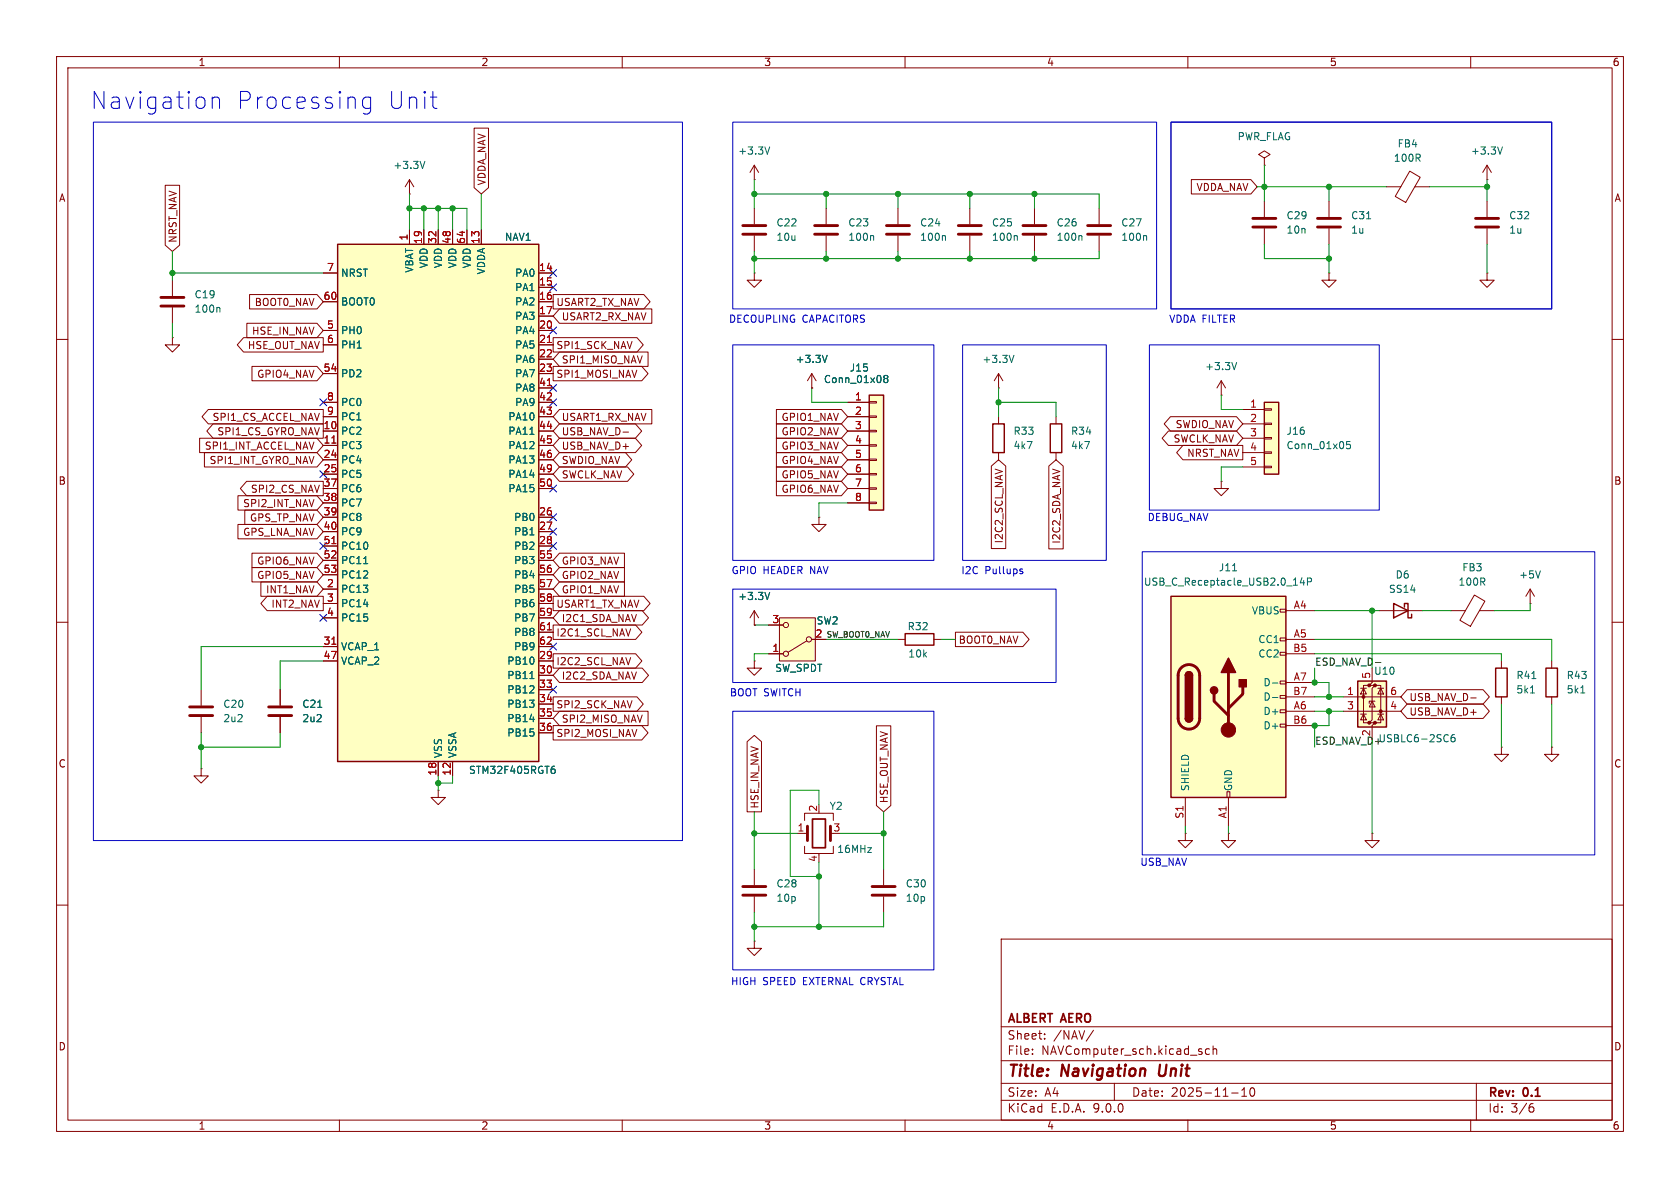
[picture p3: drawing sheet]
<svg xmlns="http://www.w3.org/2000/svg" width="297mm" height="210mm" viewBox="0 0 297 210" stroke-linecap="round" stroke-linejoin="round" font-family="sans-serif">
<g fill="none" stroke="#840000" stroke-width=".18">
<path d="M10 10h277v190h-277zM12 12h273v186h-273zM60 10v2M110 10v2M160 10v2M210 10v2M260 10v2M10 60h2M285 60h2M10 110h2M243.8 108h7.7M285 110h2"/>
<path d="M10 160h2M177 166h108v32h-108zM285 160h2M60 198v2M110 198v2M160 198v2M177 194.5h108M177 191.5h108M177 187.5h108M177 181.5h108M182.5 186.3v.1M182.5 185.5v.1"/>
<path d="M184.7 183.6v.1M184.7 182.8v.1M193.3 182.1l-1.3 2M197 191.5v3M210 198v2M212.3 185.9l.2 .2-.2 .3M212.3 185.4l.2 .1M213.8 185.5l-.4-.1-.3 .3v.4l.1 .2h.6M214.5 185.5l.2-.1 .3 .1 .1 .9M214.5 184.9v1.5M217.7 193.2h1.2M219.5 193.8h.9"/>
<path d="M219.5 192.7l.5-.4v1.5M221.1 192.4l.2-.1a.81 .81 0 0 1 .6 .6 .81 .81 0 0 1-.3 .8l-.1 .1a.81 .81 0 0 1-.4-1.4zM260 198v2M261 191.5v6.5M270.6 195.7h.4l.2 .3-.1 .5-.5 .1M271 195.1l-.4 .1"/>
</g>
<path d="M205.1 188.2l-.2 1.6 .3 .4" fill="none" stroke="#840000" stroke-width=".4"/>
<path d="M246.4 106.7l2.5 1.3-2.5 1.2zM248.3 107.3v-.6h.6v2.5h.7v-.6" fill="none" stroke="#840000" stroke-width=".25"/>
<path d="M137.8 109.2h6.3v7.6h-6.3z" fill="#ffffc2"/>
<g fill="none" stroke="#840000" stroke-width=".18">
<path d="M143.5 68.6h.1M143.5 66l-.8 1.3M143.5 66l.8 1.3M143.5 66v2.6M144.8 91.4v1.3h1.2l-1.2 1.3-1.3-1.3h1.3M144.8 91.4h.1M133.3 110.5h.1M133.3 108l-.7 1.2M133.3 108l.8 1.2M133.3 108v2.5M135.9 115.6h2.5M135.9 110.5h2.5"/>
<path d="M137.8 109.2h6.3v7.6h-6.3zM142.6 113.3l-3.3 2M143.5 113h2.5"/>
<circle cx="138.9" cy="115.6" r=".46"/>
<circle cx="138.9" cy="110.5" r=".46"/>
<circle cx="143" cy="113" r=".46"/>
</g>
<path d="M146.2 62.8l-.4 1.3M136.1 104.7l-.5 1.3" fill="none" stroke="#006464" stroke-width=".18"/>
<path d="M153.7 69.9h2.5v20.3h-2.5z" fill="#ffffc2"/>
<path d="M153.7 69.9h2.5v20.3h-2.5z" fill="none" stroke="#840000" stroke-width=".25"/>
<g fill="none" stroke="#840000" stroke-width=".18">
<path d="M149.9 71.1h3.8M149.9 73.7h3.8M149.9 76.2h3.8M149.9 78.7h3.8M153.7 71h1.2v.2h-1.2zM153.7 73.5h1.2v.3h-1.2zM153.7 76.1h1.2v.2h-1.2zM153.7 78.6h1.2v.3h-1.2zM149.9 81.3h3.8M149.9 83.8h3.8M149.9 86.4h3.8M149.9 88.9h3.8"/>
<path d="M153.7 81.2h1.2v.2h-1.2zM153.7 83.7h1.2v.2h-1.2zM153.7 86.2h1.2v.3h-1.2zM153.7 88.8h1.2v.2h-1.2zM35.6 135.9v1.3h1.2l-1.2 1.2-1.3-1.2h1.3M35.6 135.9h.1"/>
</g>
<path d="M156.5 66.9l-.3-.2 .3-.3h.2l.3 .2-.3 .3M156.5 66.9l-.3 .3 .1 .3 .2 .1h.3l.2-.2v-.2l-.3-.3M156.5 66.9h.2" fill="none" stroke="#006464" stroke-width=".18"/>
<path d="M59.7 43.2h35.5v91.4h-35.5z" fill="#ffffc2"/>
<path d="M59.7 43.2h35.5v91.4h-35.5z" fill="none" stroke="#840000" stroke-width=".25"/>
<g fill="none" stroke="#840000" stroke-width=".18">
<path d="M72.4 34.3h.1M72.4 31.8v2.5M72.4 31.8l-.8 1.2M72.4 31.8l.8 1.2M223.5 35.6v2.8M234.9 35.6v2.8M30.5 59.7v1.3h1.2l-1.2 1.2-1.3-1.2h1.3M30.5 59.7h.1M30.5 49.5v2.8M30.5 54.4v2.8M57.1 48.3h2.6M57.1 53.3h2.6"/>
<path d="M57.1 58.4h2.6M72.4 40.6v2.6M74.9 40.6v2.6M77.5 40.6v2.6M80 40.6v2.6M82.5 40.6v2.6M85.1 40.6v2.6M95.2 48.3h2.6M95.2 53.3h2.6M95.2 58.4h2.6M95.2 50.8h2.6M95.2 55.9h2.6"/>
<path d="M223.5 40.4v2.8M234.9 48.3v1.2h1.3l-1.3 1.3-1.2-1.3h1.2M234.9 48.3h.1M234.9 40.4v2.8M57.1 61h2.6M57.1 66h2.6M57.1 71.1h2.6M57.1 73.7h2.6M57.1 76.2h2.6M57.1 78.7h2.6M95.2 61h2.6M95.2 66h2.6"/>
<path d="M95.2 71.1h2.6M95.2 73.7h2.6M95.2 76.2h2.6M95.2 78.7h2.6M95.2 63.5h2.6M95.2 68.6h2.6M57.1 81.3h2.6M57.1 83.8h2.6M57.1 86.4h2.6M57.1 88.9h2.6M57.1 91.4h2.6M57.1 94h2.6"/>
<path d="M57.1 96.5h2.6M57.1 99.1h2.6M95.2 81.3h2.6M95.2 83.8h2.6M95.2 86.4h2.6M95.2 91.4h2.6M95.2 94h2.6M95.2 96.5h2.6M95.2 99.1h2.6M57.1 101.6h2.6M57.1 104.1h2.6M57.1 106.7h2.6"/>
<path d="M57.1 109.2h2.6M57.1 114.3h2.6M57.1 116.8h2.6M95.2 101.6h2.6M95.2 104.1h2.6M95.2 106.7h2.6M95.2 109.2h2.6M95.2 114.3h2.6M95.2 116.8h2.6M95.2 111.8h2.6M95.2 119.4h2.6M35.6 121.9v2.8"/>
<path d="M35.6 126.7v2.8M49.5 121.9v2.8M49.5 126.7v2.8M77.5 139.7v1.3h1.2l-1.2 1.2-1.3-1.2h1.3M77.5 139.7h.1M77.5 134.6v2.6M80 134.6v2.6M95.2 121.9h2.6M95.2 124.5h2.6M95.2 127h2.6M95.2 129.5h2.6"/>
</g>
<path d="M58.7 78.3h.7M96.8 60.5h.7M96.8 68.2h.7M58.7 96.1h.7M58.7 113.9h.7M96.8 111.3h.7" fill="none" stroke="#a90000" stroke-width=".18"/>
<path d="M75.1 28.5l-.4 1.3M241.6 38.7h.7M38.7 54.3l.2 .2v.7M93.7 76.8h.7M64.3 99.6h.7M93.7 120h.7M56.2 125h.7M97.7 135.9h.2l.3 .3-.1 .4-.4 .1M97.8 135.5h.2" fill="none" stroke="#006464" stroke-width=".18"/>
<path d="M221.5 38.6h4.1M232.9 38.6h4.1M28.4 52.6h4.1M28.4 54.1h4.1M221.5 40.1h4.1M232.9 40.1h4.1M33.5 125h4.1M33.5 126.5h4.1M47.5 125h4.1M47.5 126.5h4.1" fill="none" stroke="#840000" stroke-width=".51"/>
<path d="M223.5 71.1h2.6v12.7h-2.6z" fill="#ffffc2"/>
<path d="M175.5 74.9h2v5.1h-2zM185.7 74.9h2v5.1h-2zM223.5 71.1h2.6v12.7h-2.6zM160 112h5.1v2h-5.1zM264.4 118.1h2v5.1h-2zM273.3 118.1h2v5.1h-2z" fill="none" stroke="#840000" stroke-width=".25"/>
<g fill="none" stroke="#840000" stroke-width=".18">
<path d="M223.5 27.9l1-.6-1-.6-1 .6 1 .6v1.3M223.5 29.2h.1M245.1 33h2.5M249.2 30.3l1.9 1-2.6 4.5-1.8-1.1zM250.1 33h2.6M262.9 31.8h.1M262.9 29.2v2.6M262.9 35.6v2.8M262.9 29.2l-.8 1.3M262.9 29.2l.8 1.3M262.9 48.3v1.2h1.3l-1.3 1.3-1.3-1.3h1.3M262.9 48.3h.1"/>
<path d="M262.9 40.4v2.8M176.5 68.6h.1M176.5 66v2.6M176.5 73.7v1.2M176.5 66l-.7 1.3M176.5 66l.8 1.3M186.7 73.7v1.2M215.9 69.9h.1M215.9 67.3l-.8 1.3M215.9 67.3l.8 1.3M215.9 67.3v2.6M219.7 72.4h3.8"/>
<path d="M219.7 74.9h3.8M219.7 77.5h3.8M223.5 72.3h1.3v.2h-1.3zM223.5 74.8h1.3v.3h-1.3zM223.5 77.3h1.3v.3h-1.3zM223.5 79.9h1.3v.2h-1.3zM176.5 80v1.3M186.7 80v1.3M215.9 85.1v1.3h1.3l-1.3 1.2-1.3-1.2h1.3M215.9 85.1h.1M219.7 80h3.8M219.7 82.6h3.8"/>
<path d="M223.5 82.4h1.3v.3h-1.3zM133.3 116.8v1.3h1.3l-1.3 1.3-1.2-1.3h1.2M133.3 116.8h.1M158.7 113h1.3M165.1 113h1.3M265.4 116.8v1.3M274.3 116.8v1.3M265.4 123.2v1.3M274.3 123.2v1.3M133.3 153.7v2.8M133.3 158.5v2.8M141 147.3h1.7"/>
<path d="M142.2 145v-1.2h5.1v1.2M142.2 149.6v1.3h5.1v-1.3M144.8 150.9v.2M156.2 153.7v2.8M156.2 158.5v2.8M133.3 166.4v1.2h1.3l-1.3 1.3-1.2-1.3h1.2M133.3 166.4h.1"/>
</g>
<path d="M265.6 26l-.4 1.2M179.3 62.8l-.5 1.3M218.6 64.1l-.4 1.2M238.7 78h-.6l-.1 .7 .2-.2 .4 .1 .1 .2v.4l-.2 .1-.5-.1M270.8 120h.7M270.6 122.5h.7M279.5 122.5h.7" fill="none" stroke="#006464" stroke-width=".18"/>
<path d="M260.9 38.6h4M260.9 40.1h4M131.3 156.7h4.1M131.3 158.2h4.1M142.7 146.1v2.5M146.8 146.1v2.5M154.2 156.7h4M154.2 158.2h4" fill="none" stroke="#840000" stroke-width=".51"/>
<path d="M143.6 144.8h2.3v5.1h-2.3z" fill="none" stroke="#840000" stroke-width=".3"/>
<path d="M240 120.4h5.1v8.1h-5.1z" fill="#ffffc2"/>
<g fill="#840000" stroke="#840000" stroke-width=".18">
<circle cx="241" cy="123.2" r=".25"/>
<circle cx="242.1" cy="121.2" r=".25"/>
<circle cx="242.1" cy="127.8" r=".25"/>
<circle cx="243.1" cy="121.2" r=".25"/>
<circle cx="243.1" cy="127.8" r=".25"/>
<circle cx="244.1" cy="125.7" r=".25"/>
</g>
<g fill="none" stroke="#840000" stroke-width=".18">
<path d="M133.3 31.8h.1M133.3 29.2l-.7 1.3M133.3 29.2l.8 1.3M133.3 29.2v2.6M133.3 36.8v2.8M146 36.8v2.8M158.7 36.8v2.8M171.4 36.8v2.8M182.9 36.8v2.8M194.3 36.8v2.8M133.3 48.3v1.2h1.3l-1.3 1.3-1.2-1.3h1.2M133.3 48.3h.1"/>
<path d="M133.3 41.7v2.8M146 41.7v2.8M158.7 41.7v2.8M171.4 41.7v2.8M182.9 41.7v2.8M194.3 41.7v2.8M242.6 118.1v2.6l-.5 .5h1l-.5 .5v5.6l-.5 .5h1l-.5 .5v2.5M256.5 108h2.6M260.7 105.2l1.8 1.1-2.6 4.4-1.8-1zM261.6 108h2.6M270.5 106.7h.1M270.5 104.1l-.8 1.3"/>
<path d="M270.5 104.1l.8 1.3M270.5 104.1v2.6M237.5 123.2h10.1M237.5 125.7h10.1M240.5 126.2h1.1M240.5 121.7h1.1M241 121.7l.6 1h-1.1zM241 126.2l.6 1.1h-1.1zM242.1 121.2h-1.1v6.6h1.1M242.6 124l.5 1h-1zM243.1 124h-1v.3M243.1 121.2h1v6.6h-1"/>
<path d="M243.6 126.2h1M243.6 121.7h1M244.1 121.7l.5 1h-1zM244.1 126.2l.5 1.1h-1zM265.4 132.1v1.3h1.3l-1.3 1.2-1.2-1.2h1.2M265.4 132.1h.1M274.3 132.1v1.3h1.3l-1.3 1.2-1.3-1.2h1.3M274.3 132.1h.1M242.6 147.3v1.3h1.2l-1.2 1.3-1.3-1.3h1.3M242.6 147.3h.1"/>
</g>
<path d="M240 120.4h5.1v8.1h-5.1z" fill="none" stroke="#840000" stroke-width=".25"/>
<path d="M136.1 26l-.5 1.2M154.3 41.6l.1 .2v.7M167 41.6l.1 .2v.7M179.7 41.6l.1 .2v.7M191.1 41.6l.2 .2v.7M202.5 41.6l.2 .2v.7M272.3 100.9l-.4 1.3M257.1 129.9h-.3a.86 .86 0 0 0 0 1.2l.4-.1v-.4l-.2-.3h-.2l-.3 .3" fill="none" stroke="#006464" stroke-width=".18"/>
<path d="M131.3 39.9h4.1M144 39.9h4.1M156.7 39.9h4.1M169.4 39.9h4.1M180.8 39.9h4.1M192.3 39.9h4M131.3 41.4h4.1M144 41.4h4.1M156.7 41.4h4.1M169.4 41.4h4.1M180.8 41.4h4.1M192.3 41.4h4" fill="none" stroke="#840000" stroke-width=".51"/>
<path d="M207 105.4h20.3v35.6h-20.3z" fill="#ffffc2"/>
<g fill="none" stroke="#840000" stroke-width=".18">
<path d="M29.2 32.8h2.6v10.5l-1.3 1.2-1.3-1.2zM83.8 22.7h2.6v10.5l-1.3 1.1-1.3-1.1zM210.6 31.7h10.5l1.1 1.3-1.1 1.3h-10.5zM43.1 59.7h14v2.5h-14l-1.2-1.2zM43.6 57.1h12.4l1.1 1.3-1.1 1.3h-12.4zM44.1 52.1h11.9l1.1 1.2-1.1 1.3h-11.9zM57.1 48.3h2.6M57.1 53.3h2.6M57.1 58.4h2.6M72.4 40.6v2.6M74.9 40.6v2.6M77.5 40.6v2.6"/>
<path d="M80 40.6v2.6M82.5 40.6v2.6M85.1 40.6v2.6M95.2 48.3h2.6M95.2 53.3h2.6M95.2 58.4h2.6M95.2 50.8h2.6M95.2 55.9h2.6M97.8 59.7h14.8l1.1 1.3-1.1 1.2h-14.8zM97.8 52.1h16l1.1 1.2-1.1 1.3h-16zM98.9 54.6h16.3v2.6h-16.3l-1.1-1.3zM35.3 77.5h20.7l1.1 1.2-1.1 1.3h-20.7z"/>
<path d="M36.8 72.4h20.3v2.5h-20.3l-1.1-1.2zM37.7 74.9h19.4v2.6h-19.4l-1.1-1.3zM44.5 64.8h11.5l1.1 1.2-1.1 1.3h-11.5zM57.1 61h2.6M57.1 66h2.6M57.1 71.1h2.6M57.1 73.7h2.6M57.1 76.2h2.6M57.1 78.7h2.6M95.2 61h2.6M95.2 66h2.6M95.2 71.1h2.6"/>
<path d="M95.2 73.7h2.6M95.2 76.2h2.6M95.2 78.7h2.6M95.2 63.5h2.6M95.2 68.6h2.6M97.8 64.8h15.7l1.1 1.2-1.1 1.3h-15.7zM98.9 62.2h15.7v2.6h-15.7l-1.1-1.3zM98.9 77.5h13.4l1.1 1.2-1.1 1.3h-13.4l-1.1-1.3zM98.9 72.4h16.3v2.5h-16.3l-1.1-1.2zM98.9 74.9h13.4l1.1 1.3-1.1 1.3h-13.4l-1.1-1.3zM110.1 76.4h1M137.3 74.9h11.4l1.2 1.3-1.2 1.3h-11.4z"/>
<path d="M137.3 72.4h11.4l1.2 1.3-1.2 1.2h-11.4zM137.3 77.5h11.4l1.2 1.2-1.2 1.3h-11.4zM143.5 68.6h.1M149.9 71.1h3.8M149.9 73.7h3.8M149.9 76.2h3.8M149.9 78.7h3.8M206.6 76.2h12l1.1 1.3-1.1 1.2h-12l-1.2-1.2zM206.9 73.7h11.7l1.1 1.2-1.1 1.3h-11.7l-1.1-1.3zM209.1 78.7h10.6v2.6h-10.6l-1.1-1.3zM36.1 80h19.9l1.1 1.3-1.1 1.3h-19.9zM42.1 92.7h13.9l1.1 1.3-1.1 1.3h-13.9z"/>
<path d="M42.1 87.6h13.9l1.1 1.3-1.1 1.3h-13.9zM43.3 90.2h12.7l1.1 1.2-1.1 1.3h-12.7zM43.6 85.1h13.5v2.5h-13.5l-1.1-1.2zM44.5 97.8h11.5l1.1 1.3-1.1 1.2h-11.5zM57.1 81.3h2.6M57.1 83.8h2.6M57.1 86.4h2.6M57.1 88.9h2.6M57.1 91.4h2.6M57.1 94h2.6M57.1 96.5h2.6M57.1 99.1h2.6"/>
<path d="M95.2 81.3h2.6M95.2 83.8h2.6M95.2 86.4h2.6M95.2 91.4h2.6M95.2 94h2.6M95.2 96.5h2.6M95.2 99.1h2.6M98.9 82.5h12l1.2 1.3-1.2 1.3h-12l-1.1-1.3zM98.9 97.8h11.5v2.5h-11.5l-1.1-1.2zM98.9 80h11.7l1.1 1.3-1.1 1.3h-11.7l-1.1-1.3zM137.3 85.1h11.4l1.2 1.3-1.2 1.2h-11.4zM137.3 82.5h11.4l1.2 1.3-1.2 1.3h-11.4z"/>
<path d="M137.3 80h11.4l1.2 1.3-1.2 1.3h-11.4zM149.9 81.3h3.8M149.9 83.8h3.8M149.9 86.4h3.8M149.9 88.9h3.8M175.3 82.4l1.2-1.1 1.3 1.1v14.6h-2.5zM185.4 82.4l1.3-1.1 1.3 1.1v14.6h-2.6zM44.5 100.3h11.5l1.1 1.3-1.1 1.3h-11.5zM46.1 102.9h9.9l1.1 1.2-1.1 1.3h-9.9zM47.2 105.4h9.9v2.6h-9.9l-1.1-1.3zM57.1 101.6h2.6M57.1 104.1h2.6"/>
<path d="M57.1 106.7h2.6M57.1 109.2h2.6M57.1 114.3h2.6M57.1 116.8h2.6M95.2 101.6h2.6M95.2 104.1h2.6M95.2 106.7h2.6M95.2 109.2h2.6M95.2 114.3h2.6M95.2 116.8h2.6M95.2 111.8h2.6M95.2 119.4h2.6"/>
<path d="M97.8 105.4h16l1.1 1.3-1.1 1.3h-16zM97.8 110.5h14.6l1.1 1.3-1.1 1.2h-14.6zM97.8 115.6h14.6l1.1 1.2-1.1 1.3h-14.6zM98.9 102.9h11.5v2.5h-11.5l-1.1-1.3zM98.9 100.3h11.5v2.6h-11.5l-1.1-1.3zM98.9 107.9h14.6l1.2 1.3-1.2 1.3h-14.6l-1.1-1.3zM98.9 118.1h14.6l1.2 1.3-1.2 1.3h-14.6l-1.1-1.3zM133.3 110.5h.1M135.9 115.6h2.5M135.9 110.5h2.5M143.5 113h2.5M168.9 111.8h11.9l1.1 1.2-1.1 1.3h-11.9z"/>
<path d="M226.3 107.7h1v.5h-1zM226.3 112.8h1v.5h-1zM226.3 115.3h1v.5h-1zM227.3 108h5.1M227.3 113h5.1M227.3 115.6h5.1M49.5 121.9v2.8M49.5 126.7v2.8M77.5 134.6v2.6M80 134.6v2.6M95.2 121.9h2.6M95.2 124.5h2.6"/>
<path d="M95.2 127h2.6M95.2 129.5h2.6M97.8 123.2h14.8l1.1 1.3-1.1 1.2h-14.8zM97.8 128.3h15.7l1.1 1.2-1.1 1.3h-15.7zM98.9 125.7h15.7v2.6h-15.7l-1.1-1.3zM132.1 131.1l1.2-1.1 1.3 1.1v12.4h-2.5zM154.9 128.3h2.6v14.1l-1.3 1.1-1.3-1.1zM216.9 140h.5v1h-.5zM226.3 120.4h1v.5h-1zM226.3 122.9h1v.5h-1zM226.3 125.5h1v.5h-1zM226.3 128h1v.5h-1z"/>
<path d="M227.3 120.7h5.1M227.3 123.2h5.1M227.3 125.7h5.1M227.3 128.3h5.1M248.8 124.5h13.4l1.1 1.2-1.1 1.3h-13.4l-1.2-1.3zM248.8 121.9h13.4l1.1 1.3-1.1 1.3h-13.4l-1.2-1.3zM260 123.4h1M209.5 147.3v1.3h1.3l-1.3 1.3-1.2-1.3h1.2M209.5 147.3h.1M209.5 141v5.1M217.2 147.3v1.3h1.2l-1.2 1.3-1.3-1.3h1.3M217.2 147.3h.1"/>
<path d="M217.2 141v5.1"/>
</g>
<path d="M207 105.4h20.3v35.6h-20.3zM209.5 119.4a.64 .64 0 0 1 .7-.7 .64 .64 0 0 1 .6 .7M209.5 127a.64 .64 0 0 0 .7 .6 .64 .64 0 0 0 .6-.6" fill="none" stroke="#840000" stroke-width=".25"/>
<path d="M208.8 118a1.9 1.9 0 0 1 2.1-.4 1.9 1.9 0 0 1 1.2 1.8v7.6a1.91 1.91 0 0 1-1.9 1.9 1.91 1.91 0 0 1-1.9-1.9v-7.8l.2-.6zM217.2 118.9v10.1M214.6 122.7v1.3l2.6 2.5M219.7 121.4v1.3l-2.5 2.5" fill="none" stroke="#840000" stroke-width=".51"/>
<g fill="#840000" stroke="#840000" stroke-width=".25">
<path d="M209.5 119.4h1.3v7.6h-1.3z"/>
<path d="M209.7 118.9a.64 .64 0 0 1 .7-.1 .64 .64 0 0 1 .4 .6h-1.3z"/>
<path d="M209.5 127h1.3a.64 .64 0 0 1-.6 .6 .64 .64 0 0 1-.7-.6z"/>
<path d="M217.2 116.3l1.2 2.6h-2.5z"/>
<path d="M219.1 120.1h1.2v1.3h-1.2z"/>
<circle cx="214.6" cy="122" r=".63"/>
</g>
<circle cx="217.2" cy="129" r="1.27" fill="#840000" stroke="#840000" stroke-width=".18"/>
<g fill="none" stroke="#006464" stroke-width=".18">
<path d="M93.7 76.8h.7M146.2 62.8l-.4 1.3M156.5 66.9l-.3-.2 .3-.3h.2l.3 .2-.3 .3M156.5 66.9l-.3 .3 .1 .3 .2 .1h.3l.2-.2v-.2l-.3-.3M156.5 66.9h.2M64.3 99.6h.7M93.7 120h.7M136.1 104.7l-.5 1.3M217.9 100.9h.7M230.2 102.1l-.3 .9h.8M230.5 102.6v.8M231.1 102.8h.6l.2-.2-.1-.3-.7-.1v1.2"/>
<path d="M56.2 125h.7M97.7 135.9h.2l.3 .3-.1 .4-.4 .1M97.8 135.5h.2M224.9 120.7h1M224.9 123.3h1"/>
</g>
<path d="M243.2 117.1h.9" fill="none" stroke="#0f0f0f" stroke-width=".18"/>
<g fill="none" stroke="#009600" stroke-width=".18">
<path d="M72.4 36.8h10.1v3.8M72.4 34.3v6.3M74.9 36.8v3.8M77.5 36.8v3.8M80 36.8v3.8M85.1 34.3v6.3M133.3 31.8v5M133.3 34.3h61v2.5M146 34.3v2.5M158.7 34.3v2.5M171.4 34.3v2.5M182.9 34.3v2.5"/>
<path d="M222.2 33h22.9M223.5 29.2v6.4M234.9 33v2.6M252.7 33h10.2M262.9 31.8v3.8M30.5 44.5v5M30.5 57.2v2.5M30.5 48.3h26.6M133.3 44.5v3.8M146 44.5v1.2M158.7 44.5v1.2M171.4 44.5v1.2"/>
<path d="M182.9 44.5v1.2M194.3 44.5v1.2h-61M223.5 43.2v2.5h11.4M234.9 43.2v5.1M262.9 43.2v5.1M143.5 68.6v2.5h6.4M176.5 71.1h10.2v2.6M176.5 68.6v5.1M215.9 69.9v2.5h3.8M149.9 88.9h-5.1v2.5M219.7 82.6h-3.8v2.5M57.1 116.8h-7.6v5.1"/>
<path d="M57.1 114.3h-21.5v7.6M133.3 110.5h2.6M135.9 115.6h-2.6v1.2M146 113h12.7M166.4 113h2.5M232.4 115.6h33v1.2M232.4 113h41.9v3.8M232.4 108h11.4M232.4 118.1v2.6h2.5v2.5M242.6 108v10.1M251.5 108h5M270.5 106.7v1.3h-6.3"/>
<path d="M35.6 129.5v6.4M49.5 129.5v2.6h-13.9M77.5 137.2v2.5M80 137.2v1.2h-2.5M232.4 125.7h5.1M232.4 123.2h5.1M234.9 125.7v2.6h-2.5v3.8M242.6 130.8v16.5M265.4 124.5v7.6M274.3 124.5v7.6M133.3 143.5v10.2M133.3 147.3h7.7"/>
<path d="M144.8 142.2v-2.5h-5.1v15.2h5.1M144.8 152.4v11.4M148.6 147.3h7.6M156.2 143.5v10.2M209.5 146.1v1.2M217.2 146.1v1.2M133.3 161.3v5.1M156.2 161.3v2.5h-22.9"/>
</g>
<g fill="none" stroke="#000084" stroke-width=".18">
<path d="M97.2 57.8l1.2 1.2M97.2 50.2l1.2 1.2M97.2 47.7l1.2 1.2M98.4 57.8l-1.2 1.2M98.4 50.2l-1.2 1.2M98.4 47.7l-1.2 1.2M56.5 70.5l1.3 1.2M57.8 70.5l-1.3 1.2M97.2 68l1.2 1.2M97.2 70.5l1.2 1.2M98.4 68l-1.2 1.2M98.4 70.5l-1.2 1.2"/>
<path d="M56.5 95.9l1.3 1.2M56.5 83.2l1.3 1.2M57.8 95.9l-1.3 1.2M57.8 83.2l-1.3 1.2M97.2 90.8l1.2 1.2M97.2 85.8l1.2 1.2M97.2 93.4l1.2 1.2M97.2 95.9l1.2 1.2M98.4 90.8l-1.2 1.2M98.4 85.8l-1.2 1.2M98.4 93.4l-1.2 1.2M98.4 95.9l-1.2 1.2"/>
<path d="M56.5 108.6l1.3 1.2M57.8 108.6l-1.3 1.2M97.2 113.7l1.2 1.2M98.4 113.7l-1.2 1.2M97.2 121.3l1.2 1.2M98.4 121.3l-1.2 1.2"/>
</g>
<g fill="none" stroke="#0000c2" stroke-width=".18">
<path d="M37.5 17.2v2M37.5 17.4a.75 .75 0 0 1 1.3 .2v1.6M65.5 17.3l-.3-.1h-.5l-.5 .2-.1 .3v.9l.3 .4 .3 .2h.5l.3-.2M65.5 17.2v2.4a.81 .81 0 0 1-1.3 .4M76.1 17.2h1.1M77 19.2h.2M16.5 21.6h104.1v127h-104.1zM129.5 21.6h75v33h-75zM207 21.6h67.3v33h-67.3zM129.5 61h35.6v38.1h-35.6zM170.2 61h25.4v38.1h-25.4zM203.2 61h40.6v29.2h-40.6z"/>
<path d="M201.9 97.5h80v53.6h-80zM129.5 104.1h57.2v16.6h-57.2zM180.4 100.9l.4 .3v.2h-.4M180.4 100.6h.4M129.5 125.7h35.6v45.8h-35.6z"/>
</g>
<path d="M58.7 78.3h.7M96.8 60.5h.7M96.8 68.2h.7M58.7 96.1h.7M58.7 113.9h.7M96.8 111.3h.7" fill="none" stroke="#a90000" stroke-width=".18"/>
<g fill="#009600" stroke="#009600" stroke-width=".18">
<circle cx="72.4" cy="36.8" r=".46"/>
<circle cx="80" cy="36.8" r=".46"/>
<circle cx="77.5" cy="36.8" r=".46"/>
<circle cx="30.5" cy="48.3" r=".46"/>
<circle cx="74.9" cy="36.8" r=".46"/>
<circle cx="171.4" cy="34.3" r=".46"/>
<circle cx="182.9" cy="34.3" r=".46"/>
<circle cx="171.4" cy="45.7" r=".46"/>
<circle cx="158.7" cy="45.7" r=".46"/>
<circle cx="158.7" cy="34.3" r=".46"/>
<circle cx="133.3" cy="34.3" r=".46"/>
<circle cx="146" cy="34.3" r=".46"/>
<circle cx="146" cy="45.7" r=".46"/>
<circle cx="234.9" cy="123.2" r=".46"/>
<circle cx="232.4" cy="128.3" r=".46"/>
<circle cx="234.9" cy="125.7" r=".46"/>
<circle cx="133.3" cy="163.8" r=".46"/>
<circle cx="144.8" cy="154.9" r=".46"/>
<circle cx="77.5" cy="138.4" r=".46"/>
<circle cx="144.8" cy="163.8" r=".46"/>
<circle cx="182.9" cy="45.7" r=".46"/>
<circle cx="133.3" cy="45.7" r=".46"/>
<circle cx="176.5" cy="71.1" r=".46"/>
<circle cx="232.4" cy="120.7" r=".46"/>
<circle cx="242.6" cy="108" r=".46"/>
<circle cx="262.9" cy="33" r=".46"/>
<circle cx="234.9" cy="33" r=".46"/>
<circle cx="223.5" cy="33" r=".46"/>
<circle cx="234.9" cy="45.7" r=".46"/>
<circle cx="35.6" cy="132.1" r=".46"/>
<circle cx="133.3" cy="147.3" r=".46"/>
<circle cx="156.2" cy="147.3" r=".46"/>
</g>
<g font-size="4.2" fill="#0000c2">
<text x="16" y="19.5">Navigation</text>
<text x="41.7" y="19.5">Processing</text>
<text x="68.3" y="19.5">Unit</text>
</g>
<g font-size="2.8" fill="#840000">
<text x="178" y="190.9">Title:</text>
<text x="187.7" y="190.9">Navigation</text>
<text x="205.7" y="190.9">Unit</text>
</g>
<g font-size="2.1" fill="#840000">
<text x="178" y="184">Sheet:</text>
<text x="178" y="181.2">ALBERT AERO</text>
<text x="186.2" y="184">/NAV/</text>
<text x="178" y="186.7">File:</text>
<text x="184.1" y="186.7">NAVComputer_sch.kicad_sch</text>
<text x="178" y="196.9">KiCad</text>
<text x="178" y="194.1">Size:</text>
<text x="184.7" y="194.1">A4</text>
<text x="185.7" y="196.9">E.D.A.</text>
<text x="193.3" y="196.9">9.0.0</text>
<text x="200" y="194.1">Date:</text>
<text x="207" y="194.1">2025-11-10</text>
<text x="263" y="194.3">Rev:</text>
<text x="263" y="196.9">Id:</text>
<text x="267.1" y="196.9">3/6</text>
<text x="269.4" y="194.3">0.1</text>
</g>
<g font-size="1.8" fill="#840000">
<text x="35" y="11.9">1</text>
<text x="85" y="11.9">2</text>
<text x="135" y="11.9">3</text>
<text x="185" y="11.9">4</text>
<text x="235" y="11.9">5</text>
<text x="285" y="11.9">6</text>
<text x="10.3" y="35.9">A</text>
<text x="86" y="32.9" transform="rotate(-90 86 32.9)">VDDA_NAV</text>
<text x="211.4" y="34">VDDA_NAV</text>
<text x="285.3" y="35.9">A</text>
<text x="31.4" y="43" transform="rotate(-90 31.4 43)">NRST_NAV</text>
<text x="44.5" y="59.4">HSE_IN_NAV</text>
<text x="44.9" y="54.3">BOOT0_NAV</text>
<text x="98.3" y="54.3">USART2_TX_NAV</text>
<text x="99.2" y="56.8">USART2_RX_NAV</text>
<text x="43.7" y="61.9">HSE_OUT_NAV</text>
<text x="98.3" y="61.9">SPI1_SCK_NAV</text>
<text x="99.2" y="64.5">SPI1_MISO_NAV</text>
<text x="45.4" y="67">GPIO4_NAV</text>
<text x="98.3" y="67">SPI1_MOSI_NAV</text>
<text x="37.5" y="74.6">SPI1_CS_ACCEL_NAV</text>
<text x="38.3" y="77.2">SPI1_CS_GYRO_NAV</text>
<text x="99.2" y="74.6">USART1_RX_NAV</text>
<text x="99.2" y="77.2">USB_NAV_D-</text>
<text x="138.1" y="77.2">GPIO2_NAV</text>
<text x="138.1" y="74.6">GPIO1_NAV</text>
<text x="207.7" y="75.9">SWDIO_NAV</text>
<text x="36.1" y="79.7">SPI1_INT_ACCEL_NAV</text>
<text x="37" y="82.2">SPI1_INT_GYRO_NAV</text>
<text x="99.2" y="82.2">SWDIO_NAV</text>
<text x="99.2" y="79.7">USB_NAV_D+</text>
<text x="138.1" y="79.7">GPIO3_NAV</text>
<text x="138.1" y="82.2">GPIO4_NAV</text>
<text x="207.4" y="78.4">SWCLK_NAV</text>
<text x="209.8" y="81">NRST_NAV</text>
<text x="10.3" y="85.9">B</text>
<text x="42.9" y="89.9">SPI2_INT_NAV</text>
<text x="44.3" y="87.3">SPI2_CS_NAV</text>
<text x="99.2" y="84.8">SWCLK_NAV</text>
<text x="138.1" y="87.3">GPIO6_NAV</text>
<text x="138.1" y="84.8">GPIO5_NAV</text>
<text x="285.3" y="85.9">B</text>
<text x="42.9" y="94.9">GPS_LNA_NAV</text>
<text x="44.1" y="92.4">GPS_TP_NAV</text>
<text x="45.4" y="100">GPIO6_NAV</text>
<text x="99.2" y="100">GPIO3_NAV</text>
<text x="177.5" y="96.2" transform="rotate(-90 177.5 96.2)">I2C2_SCL_NAV</text>
<text x="187.6" y="96.2" transform="rotate(-90 187.6 96.2)">I2C2_SDA_NAV</text>
<text x="45.4" y="102.6">GPIO5_NAV</text>
<text x="46.9" y="105.1">INT1_NAV</text>
<text x="47.9" y="107.6">INT2_NAV</text>
<text x="98.3" y="107.6">USART1_TX_NAV</text>
<text x="99.2" y="105.1">GPIO1_NAV</text>
<text x="99.2" y="102.6">GPIO2_NAV</text>
<text x="98.3" y="112.7">I2C1_SCL_NAV</text>
<text x="99.2" y="110.2">I2C1_SDA_NAV</text>
<text x="169.4" y="114">BOOT0_NAV</text>
<text x="98.3" y="117.8">I2C2_SCL_NAV</text>
<text x="98.3" y="125.4">SPI2_SCK_NAV</text>
<text x="99.2" y="120.3">I2C2_SDA_NAV</text>
<text x="249.1" y="124.1">USB_NAV_D-</text>
<text x="98.3" y="130.5">SPI2_MOSI_NAV</text>
<text x="99.2" y="128">SPI2_MISO_NAV</text>
<text x="249.1" y="126.7">USB_NAV_D+</text>
<text x="10.3" y="135.9">C</text>
<text x="285.3" y="135.9">C</text>
<text x="134.3" y="143" transform="rotate(-90 134.3 143)">HSE_IN_NAV</text>
<text x="157.2" y="142.1" transform="rotate(-90 157.2 142.1)">HSE_OUT_NAV</text>
<text x="10.3" y="185.9">D</text>
<text x="285.3" y="185.9">D</text>
<text x="35" y="199.9">1</text>
<text x="85" y="199.9">2</text>
<text x="135" y="199.9">3</text>
<text x="185" y="199.9">4</text>
<text x="235" y="199.9">5</text>
<text x="285" y="199.9">6</text>
</g>
<g font-size="1.8" fill="#006464">
<text x="130.4" y="27.5">+3.3V</text>
<text x="218.7" y="25">PWR_FLAG</text>
<text x="246.3" y="28.8">100R</text>
<text x="247" y="26.3">FB4</text>
<text x="259.9" y="27.5">+3.3V</text>
<text x="69.4" y="30.1">+3.3V</text>
<text x="137.2" y="40.2">C22</text>
<text x="149.9" y="40.2">C23</text>
<text x="162.6" y="40.2">C24</text>
<text x="175.3" y="40.2">C25</text>
<text x="186.7" y="40.2">C26</text>
<text x="198.1" y="40.2">C27</text>
<text x="227.3" y="39">C29</text>
<text x="227.3" y="41.5">10n</text>
<text x="238.8" y="41.5">1u</text>
<text x="238.8" y="39">C31</text>
<text x="266.7" y="41.5">1u</text>
<text x="266.7" y="39">C32</text>
<text x="75.8" y="47.5" transform="rotate(-90 75.8 47.5)">VDD</text>
<text x="78.3" y="47.5" transform="rotate(-90 78.3 47.5)">VDD</text>
<text x="80.9" y="47.5" transform="rotate(-90 80.9 47.5)">VDD</text>
<text x="83.4" y="47.5" transform="rotate(-90 83.4 47.5)">VDD</text>
<text x="89.2" y="42.8">NAV1</text>
<text x="137.2" y="42.8">10u</text>
<text x="149.9" y="42.8">100n</text>
<text x="162.6" y="42.8">100n</text>
<text x="175.3" y="42.8">100n</text>
<text x="186.7" y="42.8">100n</text>
<text x="198.1" y="42.8">100n</text>
<text x="34.3" y="52.9">C19</text>
<text x="60.2" y="49.1">NRST</text>
<text x="73.3" y="48.3" transform="rotate(-90 73.3 48.3)">VBAT</text>
<text x="86" y="48.6" transform="rotate(-90 86 48.6)">VDDA</text>
<text x="91" y="49.1">PA0</text>
<text x="91" y="51.7">PA1</text>
<text x="34.3" y="55.5">100n</text>
<text x="60.2" y="54.2">BOOT0</text>
<text x="60.2" y="59.3">PH0</text>
<text x="91" y="54.2">PA2</text>
<text x="91" y="56.7">PA3</text>
<text x="91" y="59.3">PA4</text>
<text x="60.2" y="61.8">PH1</text>
<text x="91" y="61.8">PA5</text>
<text x="91" y="64.4">PA6</text>
<text x="140.6" y="64.4">+3.3V</text>
<text x="150.1" y="65.9">J15</text>
<text x="173.6" y="64.4">+3.3V</text>
<text x="213" y="65.6">+3.3V</text>
<text x="60.2" y="66.9">PD2</text>
<text x="60.2" y="72">PC0</text>
<text x="91" y="66.9">PA7</text>
<text x="91" y="69.4">PA8</text>
<text x="91" y="72">PA9</text>
<text x="145.6" y="67.9">Conn_01x08</text>
<text x="60.2" y="74.5">PC1</text>
<text x="60.2" y="77.1">PC2</text>
<text x="89.8" y="74.5">PA10</text>
<text x="89.8" y="77.1">PA11</text>
<text x="179.1" y="77.1">R33</text>
<text x="189.2" y="77.1">R34</text>
<text x="227.3" y="77.1">J16</text>
<text x="60.2" y="79.6">PC3</text>
<text x="60.2" y="82.1">PC4</text>
<text x="89.8" y="79.6">PA12</text>
<text x="89.8" y="82.1">PA13</text>
<text x="179.1" y="79.6">4k7</text>
<text x="189.2" y="79.6">4k7</text>
<text x="227.3" y="79.6">Conn_01x05</text>
<text x="60.2" y="84.7">PC5</text>
<text x="60.2" y="87.2">PC6</text>
<text x="60.2" y="89.8">PC7</text>
<text x="89.8" y="84.7">PA14</text>
<text x="89.8" y="87.2">PA15</text>
<text x="60.2" y="92.3">PC8</text>
<text x="60.2" y="94.8">PC9</text>
<text x="90.8" y="92.3">PB0</text>
<text x="90.8" y="94.8">PB1</text>
<text x="60.2" y="97.4">PC10</text>
<text x="60.2" y="99.9">PC11</text>
<text x="90.8" y="97.4">PB2</text>
<text x="90.8" y="99.9">PB3</text>
<text x="215.4" y="101.2">J11</text>
<text x="258.4" y="101.2">FB3</text>
<text x="60.2" y="102.5">PC12</text>
<text x="60.2" y="105">PC13</text>
<text x="60.2" y="107.5">PC14</text>
<text x="90.8" y="102.5">PB4</text>
<text x="90.8" y="105">PB5</text>
<text x="90.8" y="107.5">PB6</text>
<text x="130.4" y="106.3">+3.3V</text>
<text x="202.1" y="103.7">USB_C_Receptacle_USB2.0_14P</text>
<text x="245.4" y="105">SS14</text>
<text x="246.6" y="102.5">D6</text>
<text x="257.7" y="103.7">100R</text>
<text x="268.5" y="102.5">+5V</text>
<text x="60.2" y="110.1">PC15</text>
<text x="90.8" y="110.1">PB7</text>
<text x="90.8" y="112.6">PB8</text>
<text x="144.3" y="110.6">SW2</text>
<text x="160.4" y="111.6">R32</text>
<text x="221.2" y="108.8">VBUS</text>
<text x="222.4" y="113.9">CC1</text>
<text x="60.2" y="115.2">VCAP_1</text>
<text x="60.2" y="117.7">VCAP_2</text>
<text x="89.6" y="117.7">PB10</text>
<text x="90.8" y="115.2">PB9</text>
<text x="136.9" y="119">SW_SPDT</text>
<text x="160.5" y="116.4">10k</text>
<text x="222.4" y="116.4">CC2</text>
<text x="242.8" y="119.5">U10</text>
<text x="39.4" y="125.3">C20</text>
<text x="53.3" y="125.3">C21</text>
<text x="89.6" y="120.2">PB11</text>
<text x="89.6" y="122.8">PB12</text>
<text x="89.6" y="125.3">PB13</text>
<text x="223.3" y="121.5">D-</text>
<text x="223.3" y="124.1">D-</text>
<text x="268" y="122.8">5k1</text>
<text x="268" y="120.2">R41</text>
<text x="276.9" y="122.8">5k1</text>
<text x="276.9" y="120.2">R43</text>
<text x="39.4" y="127.9">2u2</text>
<text x="53.3" y="127.9">2u2</text>
<text x="89.6" y="127.9">PB14</text>
<text x="89.6" y="130.4">PB15</text>
<text x="223.3" y="126.6">D+</text>
<text x="223.3" y="129.1">D+</text>
<text x="78.3" y="134.1" transform="rotate(-90 78.3 134.1)">VSS</text>
<text x="80.9" y="134.1" transform="rotate(-90 80.9 134.1)">VSSA</text>
<text x="82.8" y="137">STM32F405RGT6</text>
<text x="146.6" y="143.4">Y2</text>
<text x="210.4" y="140" transform="rotate(-90 210.4 140)">SHIELD</text>
<text x="218" y="140" transform="rotate(-90 218 140)">GND</text>
<text x="147.9" y="151">16MHz</text>
<text x="137.2" y="157.1">C28</text>
<text x="137.2" y="159.6">10p</text>
<text x="160" y="157.1">C30</text>
<text x="160" y="159.6">10p</text>
</g>
<g font-size="1.8" fill="#a90000">
<text x="72.1" y="42.6" transform="rotate(-90 72.1 42.6)">1</text>
<text x="74.7" y="43.2" transform="rotate(-90 74.7 43.2)">19</text>
<text x="77.2" y="43.2" transform="rotate(-90 77.2 43.2)">32</text>
<text x="79.8" y="43.2" transform="rotate(-90 79.8 43.2)">48</text>
<text x="82.3" y="43.2" transform="rotate(-90 82.3 43.2)">64</text>
<text x="84.8" y="43.2" transform="rotate(-90 84.8 43.2)">13</text>
<text x="57.1" y="53.1">60</text>
<text x="57.7" y="48">7</text>
<text x="95.2" y="48">14</text>
<text x="95.2" y="50.5">15</text>
<text x="95.2" y="53.1">16</text>
<text x="57.7" y="58.2">5</text>
<text x="95.2" y="55.6">17</text>
<text x="95.2" y="58.2">20</text>
<text x="57.1" y="65.8">54</text>
<text x="57.7" y="60.7">6</text>
<text x="95.2" y="60.7">21</text>
<text x="95.2" y="63.2">22</text>
<text x="95.2" y="65.8">23</text>
<text x="57.7" y="70.9">8</text>
<text x="95.2" y="68.3">41</text>
<text x="95.2" y="70.9">42</text>
<text x="151.1" y="70.9">1</text>
<text x="57.1" y="75.9">10</text>
<text x="57.7" y="73.4">9</text>
<text x="95.2" y="73.4">43</text>
<text x="95.2" y="75.9">44</text>
<text x="151.1" y="73.4">2</text>
<text x="151.1" y="75.9">3</text>
<text x="220.9" y="72.1">1</text>
<text x="220.9" y="74.7">2</text>
<text x="220.9" y="77.2">3</text>
<text x="57.1" y="78.5">11</text>
<text x="57.1" y="81">24</text>
<text x="57.1" y="83.6">25</text>
<text x="95.2" y="78.5">45</text>
<text x="95.2" y="81">46</text>
<text x="95.2" y="83.6">49</text>
<text x="151.1" y="78.5">4</text>
<text x="151.1" y="81">5</text>
<text x="151.1" y="83.6">6</text>
<text x="220.9" y="79.8">4</text>
<text x="220.9" y="82.3">5</text>
<text x="57.1" y="86.1">37</text>
<text x="57.1" y="88.6">38</text>
<text x="95.2" y="86.1">50</text>
<text x="151.1" y="86.1">7</text>
<text x="151.1" y="88.6">8</text>
<text x="57.1" y="91.2">39</text>
<text x="57.1" y="93.7">40</text>
<text x="95.2" y="91.2">26</text>
<text x="95.2" y="93.7">27</text>
<text x="57.1" y="96.3">51</text>
<text x="57.1" y="98.8">52</text>
<text x="57.1" y="101.3">53</text>
<text x="95.2" y="96.3">28</text>
<text x="95.2" y="98.8">55</text>
<text x="95.2" y="101.3">56</text>
<text x="57.7" y="103.9">2</text>
<text x="57.7" y="106.4">3</text>
<text x="95.2" y="103.9">57</text>
<text x="95.2" y="106.4">58</text>
<text x="228.6" y="107.7">A4</text>
<text x="57.7" y="109">4</text>
<text x="95.2" y="109">59</text>
<text x="95.2" y="111.5">61</text>
<text x="136.5" y="110.2">3</text>
<text x="144.1" y="112.8">2</text>
<text x="228.6" y="112.8">A5</text>
<text x="57.1" y="114">31</text>
<text x="57.1" y="116.6">47</text>
<text x="95.2" y="114">62</text>
<text x="95.2" y="116.6">29</text>
<text x="95.2" y="119.1">30</text>
<text x="136.5" y="115.3">1</text>
<text x="228.5" y="115.3">B5</text>
<text x="95.2" y="121.7">33</text>
<text x="95.2" y="124.2">34</text>
<text x="228.5" y="122.9">B7</text>
<text x="228.6" y="120.4">A7</text>
<text x="228.6" y="125.5">A6</text>
<text x="238.1" y="122.9">1</text>
<text x="238.1" y="125.5">3</text>
<text x="242.3" y="120.1" transform="rotate(-90 242.3 120.1)">5</text>
<text x="245.7" y="122.9">6</text>
<text x="245.7" y="125.5">4</text>
<text x="95.2" y="126.7">35</text>
<text x="95.2" y="129.3">36</text>
<text x="228.5" y="128">B6</text>
<text x="77.2" y="137.2" transform="rotate(-90 77.2 137.2)">18</text>
<text x="79.8" y="137.2" transform="rotate(-90 79.8 137.2)">12</text>
<text x="144.5" y="143.6" transform="rotate(-90 144.5 143.6)">2</text>
<text x="140.9" y="147.1">1</text>
<text x="147.2" y="147.1">3</text>
<text x="209.3" y="144.8" transform="rotate(-90 209.3 144.8)">S1</text>
<text x="216.9" y="144.8" transform="rotate(-90 216.9 144.8)">A1</text>
<text x="144.5" y="152.5" transform="rotate(-90 144.5 152.5)">4</text>
</g>
<g font-size="1.8" fill="#0000c2">
<text x="128.8" y="57.3">DECOUPLING</text>
<text x="141.8" y="57.3">CAPACITORS</text>
<text x="206.6" y="57.3">VDDA FILTER</text>
<text x="202.8" y="92.3">DEBUG_NAV</text>
<text x="129.2" y="101.7">GPIO HEADER NAV</text>
<text x="169.8" y="101.7">I2C</text>
<text x="174.1" y="101.7">Pullups</text>
<text x="128.9" y="123.3">BOOT SWITCH</text>
<text x="201.5" y="153.3">USB_NAV</text>
<text x="129.1" y="174.3">HIGH</text>
<text x="134.8" y="174.3">SPEED EXTERNAL CRYSTAL</text>
</g>
<g font-size="1.8" fill="#0f0f0f">
<text x="232.4" y="117.8">ESD_NAV_D-</text>
<text x="232.4" y="131.7">ESD_NAV_D+USBLC6-2SC6</text>
<text x="242.3" y="130.2" transform="rotate(-90 242.3 130.2)">2</text>
</g>
<text font-size="1.4" fill="#0f0f0f" x="146" y="112.8">SW_BOOT0_NAV</text>
</svg>
